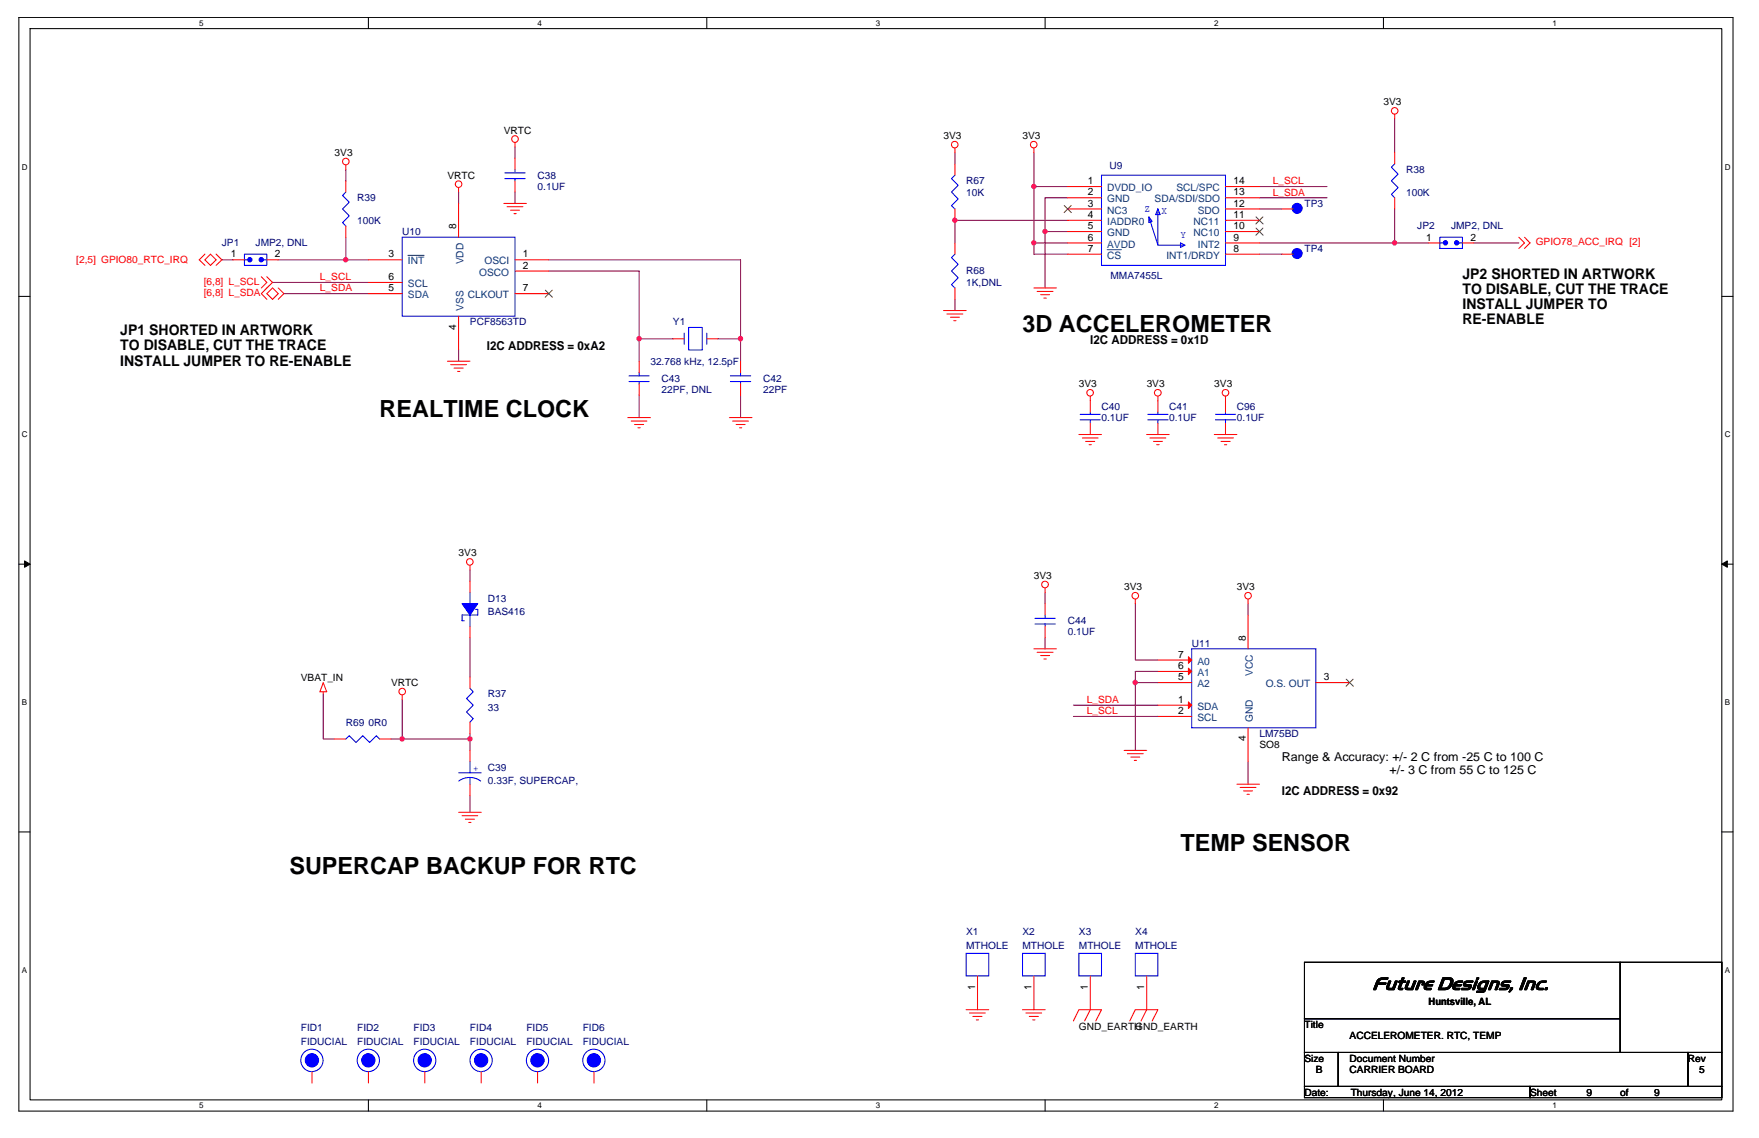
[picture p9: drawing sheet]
<svg xmlns="http://www.w3.org/2000/svg" width="432mm" height="279mm" viewBox="0 0 432 279" stroke-linecap="round" stroke-linejoin="round" font-family="sans-serif">
<path d="M4.6 4.3h420.8v268.5h-420.8zM7.4 7h415.3v263h-415.3z" fill="none" stroke="#000" stroke-width=".25"/>
<g fill="#fff">
<path d="M48.9 4.6h1.1v2.2h-1.1z"/>
<path d="M48.9 270.3h1.1v2.2h-1.1z"/>
</g>
<path d="M90.4 4.3v2.7M90.4 270v2.8" fill="none" stroke="#000" stroke-width=".25"/>
<g fill="#fff">
<path d="M132 4.6h1.1v2.2h-1.1z"/>
<path d="M132 270.3h1.1v2.2h-1.1z"/>
</g>
<path d="M173.5 4.3v2.7M173.5 270v2.8" fill="none" stroke="#000" stroke-width=".25"/>
<g fill="#fff">
<path d="M215 4.6h1.1v2.2h-1.1z"/>
<path d="M215 270.3h1.1v2.2h-1.1z"/>
</g>
<path d="M256.6 4.3v2.7M256.6 270v2.8" fill="none" stroke="#000" stroke-width=".25"/>
<g fill="#fff">
<path d="M298.1 4.6h1.1v2.2h-1.1z"/>
<path d="M298.1 270.3h1.1v2.2h-1.1z"/>
</g>
<path d="M339.6 4.3v2.7M339.6 270v2.8" fill="none" stroke="#000" stroke-width=".25"/>
<g fill="#fff">
<path d="M381.1 4.6h1.1v2.2h-1.1z"/>
<path d="M381.1 270.3h1.1v2.2h-1.1z"/>
<path d="M5.3 39.9h1.4v2.2h-1.4z"/>
<path d="M423.4 39.9h1.4v2.2h-1.4z"/>
<path d="M5.3 105.6h1.4v2.2h-1.4z"/>
<path d="M423.4 105.6h1.4v2.2h-1.4z"/>
</g>
<path d="M4.6 72.8h2.8M422.7 72.8h2.7" fill="none" stroke="#000" stroke-width=".25"/>
<g fill="#fff">
<path d="M5.3 171.4h1.4v2.2h-1.4z"/>
<path d="M423.4 171.4h1.3v2.2h-1.3z"/>
</g>
<path d="M4.6 138.5h2.8M422.7 138.5h2.7" fill="none" stroke="#000" stroke-width=".25"/>
<path d="M6 137.7l1.4 .8-1.4 .8zM422.7 138.5l1.3-.8v1.6z" fill="#000" stroke="#000" stroke-width=".25"/>
<g fill="#fff">
<path d="M5.3 237.1h1.4v2.2h-1.4z"/>
<path d="M423.4 237.1h1.3v2.2h-1.3z"/>
</g>
<path d="M4.6 204.3h2.8M422.7 204.3h2.7M320.2 236.3h77.5v13.8h-77.5zM397.7 236.3h25v22.1h-25zM320.2 250.1h77.5v8.3h-77.5zM320.2 258.4h8.3v8.3h-8.3zM328.5 258.4h85.9v8.3h-85.9zM414.4 258.4h8.3v8.3h-8.3zM320.2 266.7h55.4v2.8h-55.4zM375.6 266.7h47.1v2.8h-47.1z" fill="none" stroke="#000" stroke-width=".25"/>
<g fill="none" stroke="#800040" stroke-width=".25">
<path d="M126.4 36.1v2.8M234.4 37.5v2.8M253.8 37.5v8.3M342.4 29.2v8.3M84.9 58.3v5.5M84.9 41.7v2.7M112.6 47.2v2.8M126.4 47.2v2.8M253.8 45.8v13.8M253.8 59.6v2.8h8.3M253.8 45.8h8.3M253.8 59.6h8.3"/>
<path d="M256.6 56.9h5.5M256.6 56.9v13.8M262.1 48.6h-5.5v8.3M262.1 54.1h-27.7v5.5M309.2 48.6h16.6M309.2 45.8h16.6M309.2 51.3h5.5M342.4 51.3v8.3h-33.2M342.4 59.6h8.3M361.8 59.6h11M54.5 63.8h2.7M66.9 69.3h23.5"/>
<path d="M68.3 63.8h16.6M69.7 72.1h20.7M84.9 63.8h5.5M134.7 63.8h47.1v19.4M134.7 66.5h22.2v16.7M234.4 73.5v2.7M309.2 62.4h5.5M112.6 85.9v2.8M156.9 83.2h8.3M156.9 83.2v5.5M156.9 97v5.5M176.2 83.2h5.6"/>
<path d="M181.8 97v5.5M181.8 83.2v5.5M115.4 139.9v2.8M115.4 156.5v9.7M256.6 145.5v2.7M256.6 156.5v2.8M278.7 148.2v13.9h5.5M306.4 148.2v2.8M79.3 170.4v11h2.8M98.7 171.7v9.7M263.5 173.1h20.7M263.5 175.9h20.7"/>
<path d="M278.7 167.6h5.5M278.7 167.6v16.6M284.2 164.8h-5.5v2.8M96 181.4h2.7M98.7 181.4h16.7M115.4 180.1v4.1M115.4 195.3v4.1M306.4 187v5.5"/>
</g>
<g fill="#f0f" stroke="#f0f" stroke-width=".25">
<circle cx="278.7" cy="167.6" r=".54"/>
<circle cx="181.8" cy="83.1" r=".55"/>
<circle cx="156.9" cy="83.1" r=".55"/>
<circle cx="98.7" cy="181.4" r=".54"/>
<circle cx="115.3" cy="181.4" r=".54"/>
<circle cx="84.9" cy="63.8" r=".54"/>
<circle cx="253.8" cy="59.6" r=".54"/>
<circle cx="234.4" cy="54.1" r=".54"/>
<circle cx="253.8" cy="45.8" r=".54"/>
<circle cx="256.5" cy="56.8" r=".54"/>
<circle cx="342.3" cy="59.6" r=".54"/>
</g>
<g fill="none" stroke="#f00" stroke-width=".25">
<path d="M126.4 35v1.1M126.4 38.9v2.8M234.4 36.4v1.1M253.8 36.4v1.1M342.4 28.1v1.1M342.4 37.5v2.8M84.9 40.5v1.2M84.9 55.5v2.8M84.9 44.4v2.8M112.6 46.1v1.1M112.6 50v8.3M123.7 50h5.5"/>
<path d="M124.5 50.8h3.9M125.3 51.6h2.2M126.2 52.5h.5M126.4 44.4v2.8M234.4 59.6v2.8M234.4 51.3v2.8M234.4 40.3v2.7M262.1 45.8h8.3M262.1 48.6h8.3M262.1 51.3h8.3M262.1 54.1h8.3M262.1 56.9h8.3"/>
<path d="M262.1 59.6h8.3M300.8 59.6h8.4M300.8 56.9h8.4M300.8 54.1h8.4M300.8 51.3h8.4M300.8 48.6h8.4M300.8 45.8h8.4M314.7 51.3h2.8M342.4 48.6v2.7M350.7 59.6h2.8M359 59.6h2.8M372.8 58.3l1.4 1.3-1.4 1.4"/>
<path d="M374.2 58.3l1.4 1.3-1.4 1.4M50.3 62.4l-1.4 1.4 1.4 1.4M51.7 62.4l1.4 1.4-1.4 1.4-1.4-1.4zM53.1 62.4l1.4 1.4-1.4 1.4M57.2 63.8h2.8M64.1 67.9l1.4 1.4-1.4 1.4M65.5 63.8h2.8M65.5 67.9l1.4 1.4-2.8 2.8 1.4 1.4M66.9 70.7l1.4 1.4-1.4 1.4-1.4-1.4zM68.3 70.7l1.4 1.4-1.4 1.4M90.4 63.8h8.3M90.4 72.1h8.3"/>
<path d="M90.4 69.3h8.3M112.6 77.6v8.3M126.4 63.8h8.3M126.4 66.5h8.3M126.4 72.1h8.3M231.6 76.2h5.6M232.5 77.1h3.9M233.3 77.9h2.2M234.1 78.7h.6M234.4 70.7v2.8M253.8 70.7h5.5M254.6 71.5h3.9"/>
<path d="M255.5 72.3h2.2M256.3 73.2h.6M262.1 62.4h8.3M300.8 62.4h8.4M314.7 62.4h2.8M109.8 88.7h5.6M110.6 89.5h3.9M111.5 90.4h2.2M112.3 91.2h.6M156.9 94.2v2.8M156.9 88.7v2.8M165.2 83.2h2.8"/>
<path d="M173.5 83.2h2.7M181.8 94.2v2.8M181.8 88.7v2.8M267.6 97.3v3.9M284.2 97.3v3.9M300.8 97.3v3.9M154.1 102.5h5.6M155 103.4h3.8M155.8 104.2h2.2M156.6 105h.6M179 102.5h5.6M179.8 103.4h3.9"/>
<path d="M180.7 104.2h2.2M181.5 105h.6M264.9 106.7h5.5M265.7 107.5h3.9M266.5 108.4h2.2M267.3 109.2h.6M267.6 103.9v2.8M281.5 106.7h5.5M282.3 107.5h3.9M283.1 108.4h2.2M283.9 109.2h.6M284.2 103.9v2.8"/>
<path d="M298.1 106.7h5.5M298.9 107.5h3.9M299.7 108.4h2.3M300.6 109.2h.5M300.8 103.9v2.8M115.4 138.8v1.1M115.4 142.7v2.8M115.4 153.8v2.7M253.8 159.3h5.5M256.6 144.4v1.1M256.6 153.8v2.7M256.6 148.2v2.8"/>
<path d="M278.7 147.1v1.1M306.4 151v8.3M306.4 147.1v1.1M79.3 169.8v.6M79.3 167.6l.9 2.2h-1.7zM98.7 170.6v1.1M115.4 166.2v2.8M115.4 177.3v2.8M254.6 160.1h3.9M255.5 161h2.2M256.3 161.8h.6M284.2 162.1h8.3"/>
<path d="M284.2 164.8h8.3M284.2 167.6h8.3M284.2 173.1h8.3M284.2 175.9h8.3M306.4 178.7v8.3M323 167.6h8.3M82.1 181.4h2.8M93.2 181.4h2.8M112.6 199.4h5.5M115.4 184.2v2.8M115.4 192.5v2.8M275.9 184.2h5.6"/>
<path d="M276.7 185h3.9M277.6 185.9h2.2M278.4 186.7h.6M303.6 192.5h5.6M304.4 193.3h3.9M305.3 194.2h2.2M306.1 195h.6M113.4 200.3h3.9M114.2 201.1h2.3M115.1 201.9h.5M240 239.6v8.3M253.8 239.6v8.3"/>
<path d="M267.6 239.6v8.3l-1.4 2.8M281.5 239.6v8.3l-1.4 2.8M237.2 247.9h5.5M238 248.7h3.9M238.8 249.6h2.3M239.7 250.4h.5M251 247.9h5.6M251.9 248.7h3.8M252.7 249.6h2.2M253.5 250.4h.6M263.5 250.7l1.4-2.8h5.5l-1.4 2.8M277.3 250.7l1.4-2.8h5.5l-1.4 2.8"/>
<path d="M76.6 263.1v2.8M90.4 263.1v2.8M104.3 263.1v2.8M118.1 263.1v2.8M132 263.1v2.8M145.8 263.1v2.8"/>
<circle cx="84.9" cy="39.7" r=".81"/>
<circle cx="126.4" cy="34.1" r=".82"/>
<circle cx="234.4" cy="35.5" r=".81"/>
<circle cx="253.8" cy="35.5" r=".81"/>
<circle cx="342.4" cy="27.2" r=".81"/>
<circle cx="112.6" cy="45.2" r=".81"/>
<circle cx="267.6" cy="96.4" r=".81"/>
<circle cx="284.2" cy="96.4" r=".82"/>
<circle cx="300.8" cy="96.4" r=".81"/>
<circle cx="115.3" cy="138" r=".81"/>
<circle cx="256.5" cy="143.5" r=".82"/>
<circle cx="278.7" cy="146.3" r=".81"/>
<circle cx="306.4" cy="146.3" r=".81"/>
<circle cx="98.7" cy="169.8" r=".81"/>
</g>
<g fill="none" stroke="#00f" stroke-width=".25">
<path d="M84.9 47.2l-.8 .8 1.6 1.7-1.6 1.6 1.6 1.7-1.6 1.7 .8 .8M98.7 58.3h27.7v19.3h-27.7zM123.9 42.5h5M123.9 43.9h5M126.4 43.9v.5M126.4 41.7v.8M234.4 43l-.8 .9 1.6 1.6-1.6 1.7 1.6 1.7-1.6 1.6 .8 .8M270.4 43h30.4v22.2h-30.4zM282 53.3l.8 1.1-.8 .3v-1.4l2.2 6.9M284.2 51.3v8.9h6.7M284.2 51.3l.6 1.4h-1.1zM289.8 59.6l1.1 .6-1.1 .5z"/>
<path d="M342.4 40.3l-.8 .8 1.6 1.7-1.6 1.6 1.6 1.7-1.6 1.6 .8 .9M353.5 58.3h5.5v2.7h-5.5zM353.5 59.6h.8M358.2 59.6h.8M60 62.4h5.5v2.8h-5.5zM60 63.8h.8M64.7 63.8h.8M234.4 62.4l-.8 .8 1.6 1.7-1.6 1.6 1.6 1.7-1.6 1.7 .8 .8M154.4 92.3h5M154.4 93.7h5M156.9 93.7v.5M156.9 91.5v.8"/>
<path d="M168 81.8v2.7M169.1 80.4h3.3v5.5h-3.3zM173.5 81.8v2.7M179.3 92.3h5M179.3 93.7h5M181.8 93.7v.5M181.8 91.5v.8M265.1 103.1h5M265.1 101.7h5M267.6 101.2v.5M267.6 103.1v.8M281.7 103.1h5"/>
<path d="M281.7 101.7h5M284.2 101.2v.5M284.2 103.1v.8M298.4 103.1h4.9M298.4 101.7h4.9M300.8 101.2v.5M300.8 103.1v.8M115.4 145.5v2.7M115.4 151v2.8M116.7 149.6h.6v1.4h-3.9v1.4h.6M254.1 151.8h5M254.1 153.2h5"/>
<path d="M256.6 153.2v.6M256.6 151v.8M292.5 159.3h30.5v19.4h-30.5zM115.4 169l.8 .8-1.7 1.7 1.7 1.6-1.7 1.7 1.7 1.6-.8 .9M84.9 181.4l.8-.8 1.7 1.7 1.6-1.7 1.7 1.7 1.7-1.7 .8 .8M112.6 189.7h5.5M112.6 191.8l1.3-.7 1.4-.2 1.4 .2 1.3 .7M115.4 190.9v1.6M115.4 187v2.7M237.2 234.1h5.5v5.5h-5.5zM251 234.1h5.6v5.5h-5.6zM264.9 234.1h5.5v5.5h-5.5z"/>
<path d="M278.7 234.1h5.5v5.5h-5.5z"/>
<circle cx="76.6" cy="260.3" r="2.74"/>
<circle cx="90.4" cy="260.3" r="2.74"/>
<circle cx="104.2" cy="260.3" r="2.74"/>
<circle cx="118.1" cy="260.3" r="2.74"/>
<circle cx="131.9" cy="260.3" r="2.74"/>
<circle cx="145.8" cy="260.3" r="2.74"/>
</g>
<path d="M100.1 62.7h4M271.8 61.3h3.5" fill="none" stroke="#004080" stroke-width=".25"/>
<path d="M261.3 50.5l1.7 1.7M262.9 50.5l-1.7 1.7M308.3 56l1.8 1.7M308.3 53.3l1.8 1.7M310 56l-1.7 1.7M310 53.3l-1.7 1.7M133.9 71.2l1.7 1.8M135.6 71.2l-1.8 1.8M330.5 166.8l1.7 1.7M332.2 166.8l-1.8 1.7" fill="none" stroke="#804000" stroke-width=".25"/>
<g fill="#00f" stroke="#00f" stroke-width=".25">
<path d="M113.4 148.2h3.9l-1.9 2.8z" fill-rule="evenodd"/>
<circle cx="354.8" cy="59.6" r=".54"/>
<circle cx="357.6" cy="59.6" r=".54"/>
<circle cx="145.8" cy="260.3" r="1.63"/>
<circle cx="76.6" cy="260.3" r="1.63"/>
<circle cx="90.4" cy="260.3" r="1.63"/>
<circle cx="104.3" cy="260.3" r="1.63"/>
<circle cx="118.1" cy="260.3" r="1.63"/>
<circle cx="61.3" cy="63.8" r=".54"/>
<circle cx="64.1" cy="63.8" r=".54"/>
<circle cx="131.9" cy="260.3" r="1.63"/>
</g>
<g fill="#00f" stroke="#00f" stroke-width=".8">
<circle cx="318.4" cy="62.2" r=".95"/>
<circle cx="318.4" cy="51.2" r=".95"/>
</g>
<g fill="#f00" stroke="#f00" stroke-width=".25">
<path d="M291.7 161.2l.8 .9-.8 .8z"/>
<path d="M291.7 164l.8 .8-.8 .8z"/>
<path d="M291.7 172.3l.8 .8-.8 .8z"/>
</g>
<g font-size="5.8">
<text x="251" y="81.6">3D ACCELEROMETER</text>
<text x="93.2" y="102.4">REALTIME CLOCK</text>
<text x="289.8" y="209">TEMP SENSOR</text>
<text x="71" y="214.5">SUPERCAP BACKUP FOR RTC</text>
</g>
<text font-size="4.7" x="336.9" y="243">Future Designs, Inc.</text>
<g font-size="3.6">
<text x="359" y="68.5">JP2 SHORTED IN ARTWORK</text>
<text x="359" y="72.2">TO DISABLE, CUT THE TRACE</text>
<text x="359" y="75.9">INSTALL JUMPER TO</text>
<text x="29.5" y="82.3">JP1 SHORTED IN ARTWORK</text>
<text x="359" y="79.6">RE-ENABLE</text>
<text x="29.5" y="86">TO DISABLE, CUT THE TRACE</text>
<text x="29.5" y="89.7">INSTALL JUMPER TO RE-ENABLE</text>
</g>
<g font-size="3">
<text x="119.5" y="85.9">I2C ADDRESS = 0xA2</text>
<text x="267.6" y="84.5">I2C ADDRESS = 0x1D</text>
<text x="314.7" y="186.9">Range &amp; Accuracy: +/- 2 C from -25 C to 100 C</text>
<text x="341.1" y="190">+/- 3 C from 55 C to 125 C</text>
<text x="314.7" y="195.3">I2C ADDRESS = 0x92</text>
</g>
<g font-size="2.5">
<text x="339.6" y="25.9">3V3</text>
<text x="123.7" y="32.8">VRTC</text>
<text x="231.6" y="34.2">3V3</text>
<text x="251" y="34.2">3V3</text>
<text x="82.1" y="38.4">3V3</text>
<text x="109.8" y="43.9">VRTC</text>
<text x="267.1" y="45.2">1</text>
<text x="267.1" y="48">2</text>
<text x="302.8" y="45.2">14</text>
<text x="302.8" y="48">13</text>
<text x="267.1" y="50.7">3</text>
<text x="267.1" y="53.5">4</text>
<text x="302.8" y="50.7">12</text>
<text x="302.8" y="53.5">11</text>
<text x="112" y="56.3" transform="rotate(-90 112 56.3)">8</text>
<text x="267.1" y="56.3">5</text>
<text x="267.1" y="59.1">6</text>
<text x="302.8" y="59.1">9</text>
<text x="302.8" y="56.3">10</text>
<text x="350.1" y="59.1">1</text>
<text x="360.9" y="59.1">2</text>
<text x="56.7" y="63.2">1</text>
<text x="67.5" y="63.2">2</text>
<text x="95.4" y="63.2">3</text>
<text x="128.4" y="63.2">1</text>
<text x="128.4" y="66">2</text>
<text x="267.1" y="61.8">7</text>
<text x="302.8" y="61.8">8</text>
<text x="95.4" y="71.5">5</text>
<text x="95.4" y="68.7">6</text>
<text x="128.4" y="71.5">7</text>
<text x="112" y="81" transform="rotate(-90 112 81)">4</text>
<text x="264.9" y="95.1">3V3</text>
<text x="281.5" y="95.1">3V3</text>
<text x="298.1" y="95.1">3V3</text>
<text x="112.6" y="136.6">3V3</text>
<text x="253.8" y="142.2">3V3</text>
<text x="275.9" y="144.9">3V3</text>
<text x="303.6" y="144.9">3V3</text>
<text x="289.2" y="161.5">7</text>
<text x="305.8" y="157.4" transform="rotate(-90 305.8 157.4)">8</text>
<text x="73.8" y="167.1">VBAT_IN</text>
<text x="289.2" y="164.3">6</text>
<text x="289.2" y="167">5</text>
<text x="325" y="167">3</text>
<text x="96" y="168.5">VRTC</text>
<text x="289.2" y="172.6">1</text>
<text x="289.2" y="175.3">2</text>
<text x="305.8" y="182" transform="rotate(-90 305.8 182)">4</text>
<text x="309.2" y="183.7">SO8</text>
<text x="239.4" y="243" transform="rotate(-90 239.4 243)">1</text>
<text x="253.2" y="243" transform="rotate(-90 253.2 243)">1</text>
<text x="267.1" y="243" transform="rotate(-90 267.1 243)">1</text>
<text x="280.9" y="243" transform="rotate(-90 280.9 243)">1</text>
<text x="350.7" y="246.8">Huntsville, AL</text>
<text x="264.9" y="252.9">GND_EARTH</text>
<text x="278.7" y="252.9">GND_EARTH</text>
<text x="320.2" y="252.3">Title</text>
<text x="331.3" y="255.1">ACCELEROMETER. RTC, TEMP</text>
<text x="320.2" y="260.6">Size</text>
<text x="323" y="263.4">B</text>
<text x="331.3" y="260.6">Document Number</text>
<text x="331.3" y="263.4">CARRIER BOARD</text>
<text x="414.4" y="260.6">Rev</text>
<text x="417.1" y="263.4">5</text>
<text x="320.2" y="269">Date:</text>
<text x="331.6" y="269">Thursday, June 14, 2012</text>
<text x="375.6" y="269">Sheet</text>
<text x="389.4" y="269">9</text>
<text x="397.7" y="269">of</text>
<text x="406.1" y="269">9</text>
</g>
<g font-size="2.5" fill="#000080">
<text x="272.3" y="41.4">U9</text>
<text x="132" y="43.9">C38</text>
<text x="132" y="46.7">0.1UF</text>
<text x="237.2" y="45.3">R67</text>
<text x="345.2" y="42.5">R38</text>
<text x="87.7" y="49.4">R39</text>
<text x="237.2" y="48">10K</text>
<text x="320.2" y="50.8">TP3</text>
<text x="345.2" y="48">100K</text>
<text x="87.7" y="54.9">100K</text>
<text x="98.7" y="57.7">U10</text>
<text x="347.9" y="56.3">JP2</text>
<text x="356.2" y="56.3">JMP2, DNL</text>
<text x="54.5" y="60.5">JP1</text>
<text x="62.8" y="60.5">JMP2, DNL</text>
<text x="320.2" y="61.9">TP4</text>
<text x="237.2" y="67.4">R68</text>
<text x="237.2" y="70.2">1K,DNL</text>
<text x="272.6" y="68.5">MMA7455L</text>
<text x="115.4" y="79.9">PCF8563TD</text>
<text x="165.2" y="79.9">Y1</text>
<text x="159.7" y="89.6">32.768 kHz, 12.5pF</text>
<text x="162.4" y="93.7">C43</text>
<text x="187.3" y="93.7">C42</text>
<text x="162.4" y="96.5">22PF, DNL</text>
<text x="187.3" y="96.5">22PF</text>
<text x="270.4" y="100.6">C40</text>
<text x="287" y="100.6">C41</text>
<text x="303.6" y="100.6">C96</text>
<text x="270.4" y="103.4">0.1UF</text>
<text x="287" y="103.4">0.1UF</text>
<text x="303.6" y="103.4">0.1UF</text>
<text x="119.8" y="147.7">D13</text>
<text x="119.8" y="151">BAS416</text>
<text x="262.1" y="153.2">C44</text>
<text x="262.1" y="156">0.1UF</text>
<text x="292.5" y="158.8">U11</text>
<text x="119.8" y="171.2">R37</text>
<text x="84.9" y="178.1">R69 0R0</text>
<text x="119.8" y="174.5">33</text>
<text x="309.2" y="180.9">LM75BD</text>
<text x="119.8" y="189.2">C39</text>
<text x="119.8" y="192.5">0.33F, SUPERCAP,</text>
<text x="237.2" y="229.7">X1</text>
<text x="237.2" y="233">MTHOLE</text>
<text x="251" y="229.7">X2</text>
<text x="251" y="233">MTHOLE</text>
<text x="264.9" y="229.7">X3</text>
<text x="264.9" y="233">MTHOLE</text>
<text x="278.7" y="229.7">X4</text>
<text x="278.7" y="233">MTHOLE</text>
<text x="73.8" y="253.2">FID1</text>
<text x="73.8" y="256.5">FIDUCIAL</text>
<text x="87.7" y="253.2">FID2</text>
<text x="87.7" y="256.5">FIDUCIAL</text>
<text x="101.5" y="253.2">FID3</text>
<text x="101.5" y="256.5">FIDUCIAL</text>
<text x="115.4" y="253.2">FID4</text>
<text x="115.4" y="256.5">FIDUCIAL</text>
<text x="129.2" y="253.2">FID5</text>
<text x="129.2" y="256.5">FIDUCIAL</text>
<text x="143.1" y="253.2">FID6</text>
<text x="143.1" y="256.5">FIDUCIAL</text>
</g>
<g font-size="2.5" fill="#004080">
<text x="271.8" y="46.9">DVDD_IO</text>
<text x="288.8" y="46.9">SCL/SPC</text>
<text x="271.8" y="49.7">GND</text>
<text x="271.8" y="52.5">NC3</text>
<text x="283.4" y="49.7">SDA/SDI/SDO</text>
<text x="294" y="52.5">SDO</text>
<text x="271.8" y="55.2">IADDR0</text>
<text x="271.8" y="58">GND</text>
<text x="293" y="58">NC10</text>
<text x="293" y="55.2">NC11</text>
<text x="100.1" y="64.9">INT</text>
<text x="113.8" y="64.9" transform="rotate(-90 113.8 64.9)">VDD</text>
<text x="119" y="64.9">OSCI</text>
<text x="271.8" y="60.8">AVDD</text>
<text x="271.8" y="63.5">CS</text>
<text x="286.3" y="63.5">INT1/DRDY</text>
<text x="294.1" y="60.8">INT2</text>
<text x="100.1" y="70.5">SCL</text>
<text x="117.7" y="67.7">OSCO</text>
<text x="100.1" y="73.2">SDA</text>
<text x="113.8" y="76.2" transform="rotate(-90 113.8 76.2)">VSS</text>
<text x="114.9" y="73.2">CLKOUT</text>
<text x="293.9" y="163.2">A0</text>
<text x="293.9" y="166">A1</text>
<text x="307.6" y="166" transform="rotate(-90 307.6 166)">VCC</text>
<text x="293.9" y="168.7">A2</text>
<text x="310.7" y="168.7">O.S. OUT</text>
<text x="293.9" y="174.3">SDA</text>
<text x="293.9" y="177">SCL</text>
<text x="307.6" y="177.3" transform="rotate(-90 307.6 177.3)">GND</text>
</g>
<g font-size="2.5" fill="#f00">
<text x="312.5" y="45.3">L_SCL</text>
<text x="312.5" y="48">L_SDA</text>
<text x="18.7" y="64.6">[2,5] GPIO80_RTC_IRQ</text>
<text x="377" y="60.2">GPIO78_ACC_IRQ [2]</text>
<text x="50" y="69.9">[6,8] L_SCL</text>
<text x="78.5" y="71.5">L_SDA</text>
<text x="78.5" y="68.8">L_SCL</text>
<text x="50" y="72.7">[6,8] L_SDA</text>
<text x="266.8" y="172.6">L_SDA</text>
<text x="266.8" y="175.3">L_SCL</text>
</g>
<g font-size="2.5" fill="#00f">
<text x="280.9" y="52.2">Z</text>
<text x="285.1" y="52.5">X</text>
<text x="289.8" y="58.5">Y</text>
<text x="116.2" y="189.2">+</text>
</g>
<g font-size="2">
<text x="48.9" y="6.3">5</text>
<text x="132" y="6.3">4</text>
<text x="215" y="6.3">3</text>
<text x="298.1" y="6.3">2</text>
<text x="381.1" y="6.3">1</text>
<text x="5.3" y="41.7">D</text>
<text x="423.4" y="41.7">D</text>
<text x="5.3" y="107.4">C</text>
<text x="423.4" y="107.4">C</text>
<text x="5.3" y="173.1">B</text>
<text x="423.4" y="173.1">B</text>
<text x="5.3" y="238.9">A</text>
<text x="423.4" y="238.9">A</text>
<text x="48.9" y="272.1">5</text>
<text x="132" y="272.1">4</text>
<text x="215" y="272.1">3</text>
<text x="298.1" y="272.1">2</text>
<text x="381.1" y="272.1">1</text>
</g>
</svg>
